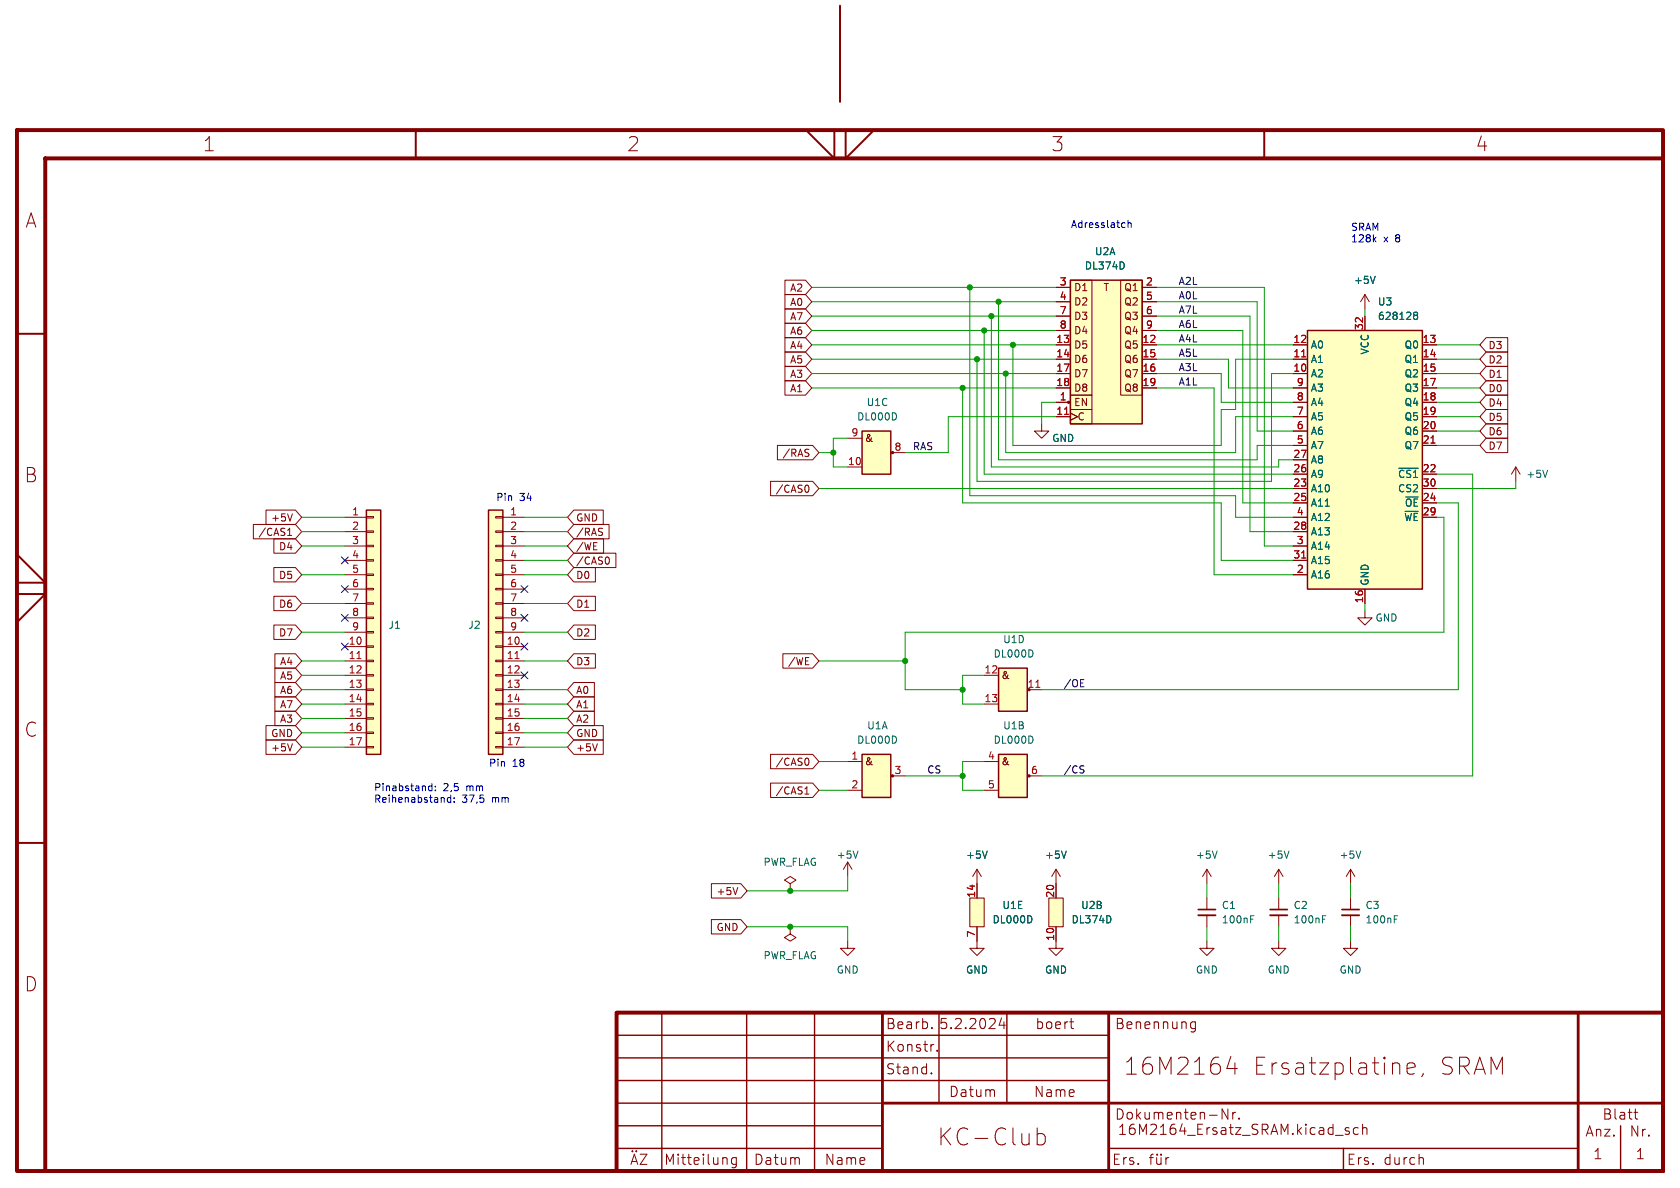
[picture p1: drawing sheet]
<svg xmlns="http://www.w3.org/2000/svg" width="297mm" height="210mm" viewBox="0 0 297 210" stroke-linecap="round" stroke-linejoin="round" font-family="sans-serif">
<path d="M3 23h291v184h-291zM8 28h286v179h-286zM109 179h185v28h-185z" fill="none" stroke="#840000" stroke-width=".7"/>
<path d="M148.5 1v17M73.5 23v5M142.5 23l5 5v-5M149.5 23v5l5-5M223.5 23v5M3 59h5M3 98l5 5h-5M3 105h5l-5 5M3 149h5" fill="none" stroke="#840000" stroke-width=".35"/>
<g fill="none" stroke="#840000" stroke-width=".18">
<path d="M138.8 52.1h3.6l1.1 1.2-1.1 1.3h-3.6zM138.8 57.1h3.6l1.1 1.3-1.1 1.3h-3.6zM138.8 54.6h3.6l1.1 1.3-1.1 1.3h-3.6zM138.8 49.5h3.6l1.1 1.3-1.1 1.3h-3.6zM138.8 59.7h3.6l1.1 1.3-1.1 1.2h-3.6zM186.7 50.8h2.5M186.7 53.3h2.5M186.7 55.9h2.5M186.7 58.4h2.5M189.2 49.5h3.8v20.4h-3.8zM198.1 49.5h3.8v20.4h-3.8zM201.9 50.8h2.6"/>
<path d="M201.9 53.3h2.6M201.9 55.9h2.6M201.9 58.4h2.6M241.3 52.1v2.5M241.3 55.9v2.5M241.3 52.1l-.8 1.2M241.3 52.1l.8 1.2M262.7 59.7h3.8v2.5h-3.8l-1.1-1.2zM137.4 78.7h6.3l1.1 1.3-1.1 1.3h-6.3zM138.8 62.2h3.6l1.1 1.3-1.1 1.3h-3.6zM138.8 64.8h3.6l1.1 1.2-1.1 1.3h-3.6zM138.8 67.3h3.6l1.1 1.3-1.1 1.3h-3.6z"/>
<path d="M142.8 79.4l.2 .1M149.9 77.5h2.5M184.1 74.9v1.3h1.3l-1.3 1.3-1.2-1.3h1.2M186.7 71.1h2.5M186.7 73.7h2.5M186.7 61h2.5M186.7 63.5h2.5M186.7 66h2.5M186.7 68.6h2.5M189.2 72.4h3.8v2.5h-3.8zM189.2 69.9h3.8v2.5h-3.8zM189.2 73l1.3 .7-1.3 .6"/>
<path d="M201.9 61h2.6M201.9 63.5h2.6M201.9 66h2.6M201.9 68.6h2.6M228.6 71.1h2.5M228.6 73.7h2.5M228.6 61h2.5M228.6 63.5h2.5M228.6 66h2.5M228.6 68.6h2.5M228.6 76.2h2.5M228.6 78.7h2.5"/>
<path d="M251.5 71.1h2.5M251.5 73.7h2.5M251.5 61h2.5M251.5 63.5h2.5M251.5 66h2.5M251.5 68.6h2.5M251.5 76.2h2.5M251.5 78.7h2.5M262.7 64.8h3.8v2.5h-3.8l-1.1-1.3zM262.7 62.2h3.8v2.6h-3.8l-1.1-1.3zM262.7 69.8h3.8v2.6h-3.8l-1.1-1.3zM262.7 74.9h3.8v2.6h-3.8l-1.1-1.3z"/>
<path d="M262.7 72.4h3.8v2.5h-3.8l-1.1-1.2zM262.7 67.3h3.8v2.6h-3.8l-1.1-1.3zM262.7 77.5h3.8v2.5h-3.8l-1.1-1.3zM44.8 92.7h7.4l1.1 1.3-1.1 1.3h-7.4zM47 90.2h5.2l1.1 1.2-1.1 1.3h-5.2zM48.4 95.2h3.8l1.1 1.3-1.1 1.3h-3.8zM50.8 94.7h.8M51 93.7l.2-.3v1.3M51.7 90.8l-.4 1.3M61 94h3.8M61 91.4h3.8M61 96.5h3.8"/>
<path d="M61 99.1h3.8M64.8 98.9h1.2v.3h-1.2zM64.8 96.4h1.2v.2h-1.2zM64.8 93.9h1.2v.2h-1.2zM64.8 91.3h1.2v.3h-1.2zM87.6 98.9h1.3v.3h-1.3zM87.6 96.4h1.3v.2h-1.3zM87.6 93.9h1.3v.2h-1.3zM87.6 91.3h1.3v.3h-1.3zM88.9 94h3.8M88.9 91.4h3.8M88.9 96.5h3.8"/>
<path d="M88.9 99.1h3.8M101.4 95.2h5.3v2.6h-5.3l-1.1-1.3zM101.4 97.8h7.5v2.5h-7.5l-1.1-1.2zM101.4 92.7h6.3v2.6h-6.3l-1.1-1.3zM101.4 90.2h5.2v2.5h-5.2l-1.1-1.3zM106.3 93.4h.2M106.4 94.1l.1 .2-.1 .3M107.3 98.5a.68 .68 0 0 1 .4 .6 .68 .68 0 0 1-.4 .6M136.2 85.1h7.5l1.1 1.3-1.1 1.2h-7.5zM142.6 85.8a.68 .68 0 0 1 .4 .6 .68 .68 0 0 1-.4 .6M142.9 80.1l.1 .2-.1 .3M149.9 82.6h2.5"/>
<path d="M157.5 80h2.5M228.6 83.8h2.5M228.6 86.4h2.5M228.6 88.9h2.5M228.6 81.3h2.5M228.6 94h2.5M228.6 91.4h2.5M228.6 96.5h2.5M228.6 99.1h2.5M251.5 83.8h2.5M251.5 86.4h2.5M251.5 88.9h2.5"/>
<path d="M251.5 91.4h2.5M268 82.6l-.8 1.2M268 82.6v2.5M268 82.6l.7 1.2M48.4 100.3h3.8l1.1 1.3-1.1 1.3h-3.8zM48.4 105.4h3.8l1.1 1.3-1.1 1.3h-3.8zM48.4 110.5h3.8l1.1 1.3-1.1 1.2h-3.8zM48.6 115.6h3.6l1.1 1.2-1.1 1.3h-3.6zM48.6 118.1h3.6l1.1 1.3-1.1 1.3h-3.6zM61 101.6h3.8M61 119.4h3.8M61 114.3h3.8"/>
<path d="M61 116.8h3.8M61 104.1h3.8M61 106.7h3.8M61 109.2h3.8M61 111.8h3.8M64.8 119.3h1.2v.2h-1.2zM64.8 116.7h1.2v.3h-1.2zM64.8 114.2h1.2v.2h-1.2zM64.8 111.6h1.2v.3h-1.2zM64.8 109.1h1.2v.2h-1.2zM64.8 106.6h1.2v.2h-1.2zM64.8 104h1.2v.3h-1.2z"/>
<path d="M64.8 101.5h1.2v.2h-1.2zM87.6 119.3h1.3v.2h-1.3zM87.6 116.7h1.3v.3h-1.3zM87.6 114.2h1.3v.2h-1.3zM87.6 111.6h1.3v.3h-1.3zM87.6 109.1h1.3v.2h-1.3zM87.6 106.6h1.3v.2h-1.3zM87.6 104h1.3v.3h-1.3zM87.6 101.5h1.3v.2h-1.3zM88.9 101.6h3.8M88.9 119.4h3.8M88.9 114.3h3.8"/>
<path d="M88.9 116.8h3.8M88.9 104.1h3.8M88.9 106.7h3.8M88.9 109.2h3.8M88.9 111.8h3.8M101.4 115.6h3.9v2.5h-3.9l-1.1-1.3zM101.4 110.5h3.9v2.5h-3.9l-1.1-1.2zM101.4 105.4h3.9v2.6h-3.9l-1.1-1.3zM101.4 100.3h3.9v2.6h-3.9l-1.1-1.3zM138.4 115.6h5.3l1.1 1.2-1.1 1.3h-5.3zM174 119.4h2.5M228.6 101.6h2.5"/>
<path d="M241.3 108v1.2h1.3l-1.3 1.3-1.3-1.3h1.3M241.3 104.1v2.6M47 128.3h5.2l1.1 1.2-1.1 1.3h-5.2zM47 130.8h5.2l1.1 1.3-1.1 1.3h-5.2zM48.6 120.6h3.6l1.1 1.3-1.1 1.3h-3.6zM48.6 123.2h3.6l1.1 1.3-1.1 1.2h-3.6zM48.6 125.7h3.6l1.1 1.3-1.1 1.3h-3.6zM51.7 131.5l-.4 1.3M61 121.9h3.8M61 124.5h3.8M61 127h3.8M61 129.5h3.8"/>
<path d="M61 132.1h3.8M64.8 132h1.2v.2h-1.2zM64.8 129.4h1.2v.3h-1.2zM64.8 126.9h1.2v.2h-1.2zM64.8 124.3h1.2v.3h-1.2zM64.8 121.8h1.2v.2h-1.2zM87.6 132h1.3v.2h-1.3zM87.6 129.4h1.3v.3h-1.3zM87.6 126.9h1.3v.2h-1.3zM87.6 124.3h1.3v.3h-1.3zM87.6 121.8h1.3v.2h-1.3zM88.9 121.9h3.8"/>
<path d="M88.9 124.5h3.8M88.9 127h3.8M88.9 129.5h3.8M88.9 132.1h3.8M101.4 128.3h5.2v2.5h-5.2l-1.1-1.3zM101.4 130.8h5.2v2.6h-5.2l-1.1-1.3zM101.4 120.6h3.7v2.6h-3.7l-1.1-1.3zM101.4 125.7h3.7v2.6h-3.7l-1.1-1.3zM101.4 123.2h3.7v2.5h-3.7l-1.1-1.2zM105.6 131.5l-.4 1.3M136.2 133.3h7.5l1.1 1.3-1.1 1.3h-7.5zM136.2 138.4h7.5l1.1 1.3-1.1 1.3h-7.5z"/>
<path d="M142.4 139.4l.2-.3v1.3M142.6 134a.68 .68 0 0 1 .4 .7 .68 .68 0 0 1-.4 .6M149.9 134.6h2.5M149.9 139.7h2.5M157.5 137.2h2.5M174 134.6h2.5M174 139.7h2.5M174 124.5h2.5M181.6 137.2h2.5M181.6 121.9h2.5M125.8 156.2h5.2l1.1 1.3-1.1 1.3h-5.2zM130.4 156.9l-.4 1.3"/>
<path d="M139.7 156.2l1-.6-1-.7-1 .7 1 .6v1.3M139.7 157.5h.1M142.3 140.4h.7M149.9 152.4l-.8 1.3M149.9 152.4v2.5M149.9 152.4l.7 1.3M171.4 158.8h2.6v5h-2.6zM172.7 153.7v5.1M172.7 153.7l-.7 1.2M172.7 153.7l.8 1.2M185.4 158.8h2.6v5h-2.6zM186.7 153.7v5.1"/>
<path d="M186.7 153.7l-.8 1.2M186.7 153.7l.8 1.2M213.4 153.7l-.8 1.2M213.4 153.7v2.5M213.4 158.8v2M213.4 153.7l.7 1.2M226.1 153.7v2.5M226.1 158.8v2M226.1 153.7l-.8 1.2M226.1 153.7l.7 1.2M238.8 153.7l-.8 1.2M238.8 153.7v2.5"/>
<path d="M238.8 158.8v2M238.8 153.7l.7 1.2M125.8 162.6h5.2l1.1 1.2-1.1 1.3h-5.2zM139.7 163.8v1.3l1 .6-1 .7-1-.7 1-.6M139.7 163.8h.1M149.9 166.4v1.2h1.2l-1.2 1.3-1.3-1.3h1.3M172.7 163.8v3.8h1.3l-1.3 1.3-1.3-1.3h1.3M177.1 179.9l-.5 1.3h1.1M186.7 163.8v3.8h1.3l-1.3 1.3-1.3-1.3h1.3M213.4 166.4v1.2h1.2l-1.2 1.3-1.3-1.3h1.3M213.4 161.8v2M226.1 166.4v1.2h1.2l-1.2 1.3-1.3-1.3h1.3"/>
<path d="M226.1 161.8v2M238.8 166.4v1.2h1.2l-1.2 1.3-1.3-1.3h1.3M238.8 161.8v2M164.7 189.7v.1M164.7 181.7v.1M165.7 185.7v.1M175.7 192.7l.1 1.1M177.5 180.6v1.2M183.4 199.4v3M189.1 180.6h.7M189.5 181.7l.3 .1M210.6 181.7l.2 .1 .5-.1"/>
<path d="M211.3 180.6v1.5a.49 .49 0 0 1-.7 .2M211.3 180.7l-.5-.1-.2 .2M216 196l1.1 1.8v-1.8M217.6 186.7l-.7 2.2h1.8M217.9 196.6v1.2M218.3 187.9v2M218.4 196.6l-.3 .1-.2 .3M219 197.7v.1M238.5 199.4l-.4-.1-.3 .3 .1 .2 .6 .2v.4h-.7M240.1 199.4l-.5-.1-.3 .4v.5l.1 .2h.7M240.9 199.5a.45 .45 0 0 1 .8 .1v.9M240.9 198.7v1.8"/>
<path d="M248.7 188.9l1.5-.3-.2-.6-.3-.1h-.5l-.3 .1-.2 .3v1.2l.2 .2 .3 .2h.5l.3-.2M251.6 189.7l-.3 .6M288.9 196.6h.6M289.1 196v1.6l.1 .1 .3 .1M111.5 205.8l.6-1.8 .6 1.8M111.7 205.3h.9M111.8 203.4v.2M112.5 203.4v.2M113.2 204h1.2l-1.2 1.8h1.2M130.2 204.7l-.5-.1-.4 .4v.5l.2 .2h.7M130.2 204.6v1.5a.49 .49 0 0 1-.8 .2M141.2 204.7l.1 1.1"/>
<path d="M183.4 200.5l.2-.1h.6l.3 .1 .3 .5v.8l-.3 .4-.3 .2h-.6l-.2-.2M203.2 204.6h.7M203.9 204l-.4 .1v.2v1.5M204.5 204.6l.1 1.1a.49 .49 0 0 0 .7 0M204.6 204v.2M205.3 204v.2M205.3 204.6v1.2M206.1 204.6v1.2M206.6 204.6l-.3 .1-.2 .3M251.4 204.6l.2 .3v.9"/>
</g>
<g fill="none" stroke="#840000" stroke-width=".25">
<path d="M189.2 49.5h12.7v25.4h-12.7zM231.1 58.4h20.4v45.7h-20.4zM152.4 76.2h5.1v7.6h-5.1zM64.8 90.2h2.5v43.2h-2.5zM86.4 90.2h2.5v43.2h-2.5zM176.5 118.1h5.1v7.6h-5.1zM152.4 133.4h5.1v7.6h-5.1zM176.5 133.4h5.1v7.6h-5.1zM117 179v28M132 179v28M144 179v28M166 179v16"/>
<path d="M178 179v16M109 183h87M109 187h87M109 191h87M109 199h47M109 195h47M286.5 199v8M109 203h47M196 203h83M237.5 203v4"/>
</g>
<path d="M156 179v28M196 179v28M279 179v28M156 195h138" fill="none" stroke="#840000" stroke-width=".5"/>
<g fill="none" stroke="#006464" stroke-width=".18">
<path d="M198.7 46.6v.7M243.1 48.8l-.4 1.3M249.9 55.5l.2 .2M249.9 55.4l.2-.2 .4 .1 .1 .2-.2 .2M250.1 55.7h.3M250.1 55.7l-.2 .3M250.4 55.7l.2 .3v.3l-.5 .2-.2-.3M158.4 73.3v.6M247.3 82.8h3.4M273.6 83.1l-.4 1.3M182.6 115.2v.6M158.4 130.4v.7"/>
<path d="M182.6 130.4v.7M151.7 150.4l-.4 1.3M174.5 150.4l-.4 1.3M188.5 150.4l-.4 1.3M215.2 150.4l-.4 1.3M227.9 150.4l-.4 1.3M240.6 150.4l-.4 1.3M182.4 162.2v.6M196.3 162.2v.6M221.1 162.5h.4M221.1 161.9h.6M233.8 162.5h.4"/>
<path d="M233.8 161.9h.6M246.5 162.5h.4M246.5 161.9h.6"/>
</g>
<g fill="#ffffc2" stroke="#ffffc2" stroke-width=".18">
<path d="M189.2 49.5h12.7v25.4h-12.7z"/>
<path d="M231.1 58.4h20.4v45.7h-20.4z"/>
<path d="M176.5 133.4h5.1v7.6h-5.1z"/>
<path d="M176.5 118.1h5.1v7.6h-5.1z"/>
<path d="M185.4 158.8h2.6v5h-2.6z"/>
<path d="M171.4 158.8h2.6v5h-2.6z"/>
<path d="M152.4 76.2h5.1v7.6h-5.1z"/>
<path d="M64.8 90.2h2.5v43.2h-2.5z"/>
<path d="M86.4 90.2h2.5v43.2h-2.5z"/>
<path d="M152.4 133.4h5.1v7.6h-5.1z"/>
</g>
<circle cx="188.9" cy="71.1" r=".2" fill="#840000" stroke="#840000" stroke-width=".18"/>
<path d="M188.2 73.2h.7M230.1 63.1h.7M253 78.3h.7M230.1 98.6h.7M63.1 116.4h.7M91 116.4h.8M183.1 121.5h.7" fill="none" stroke="#a90000" stroke-width=".18"/>
<path d="M211.8 161.8h3.1M224.5 161.8h3.1M237.2 161.8h3.1" fill="none" stroke="#840000" stroke-width=".33"/>
<path d="M211.8 160.8h3.1M224.5 160.8h3.1M237.2 160.8h3.1" fill="none" stroke="#840000" stroke-width=".3"/>
<path d="M191 121.4h.6M191 120.1h.6M191.1 135.4h.5M191.4 136l.2 .3-.2 .3" fill="none" stroke="#0f0f0f" stroke-width=".18"/>
<g fill="none" stroke="#0000c2" stroke-width=".18">
<path d="M199.4 39v1.2M199.4 39.5l.2-.1h.3l.1 .8M242.9 42.3l.4 .5M243.3 41.9l-.5 .5M75.8 139.7l.2 .1 .4-.1M76.4 138.5v1.3M76.4 139l-.4-.1-.2 .2M77 139.7v.1M77 139v.1M79.7 140.6v1.2M79.7 141h-.4l-.2 .2 .1 .6h.5M80.3 141.7v.1"/>
<path d="M80.3 141v.2"/>
</g>
<g fill="none" stroke="#009600" stroke-width=".18">
<path d="M143.5 55.9h43.2M143.5 50.8h43.2M143.5 53.3h43.2M143.5 58.4h43.2M171.4 50.8v36.8h47v3.8h10.2M174 58.4v25.4h54.6M175.3 55.9v26.7h50.8v-1.3h2.5M176.5 53.3v28h45.7v-2.6h6.4M204.5 58.4h15.2v30.5h8.9M204.5 53.3h17.7v22.9h6.4M204.5 55.9h16.5v38.1h7.6M204.5 50.8h19v45.7h5.1"/>
<path d="M241.3 54.6v1.3M143.5 68.6h43.2M143.5 61h43.2M143.5 63.5h43.2M143.5 66h43.2M149.9 77.5h-2.6v5.1h2.6M170.2 68.6v20.3h45.7v10.2h12.7M172.7 63.5v21.6h52.1v-19.1h3.8M177.8 66v14h40.6v-6.3h10.2M179.1 61v17.7h36.8v-6.3h2.5v-8.9h10.2M186.7 73.7h-19.1v6.3h-7.6M186.7 71.1h-2.6v3.8"/>
<path d="M204.5 68.6h10.1v33h14M204.5 63.5h12.7v5.1h11.4M204.5 66h11.4v5.1h12.7M204.5 61h24.1M254 76.2h7.6M254 78.7h7.6M254 68.6h7.6M254 71.1h7.6M254 61h7.6M254 63.5h7.6M254 66h7.6M254 73.7h7.6"/>
<path d="M53.3 94h7.7M53.3 91.4h7.7M53.3 96.5h7.7M92.7 99.1h7.6M92.7 94h7.6M92.7 91.4h7.6M92.7 96.5h7.6M144.8 80h2.5M144.8 86.4h83.8M254 91.4h1.3v20.4h-95.3v10.1h10.2M254 88.9h3.8v33h-73.7M254 83.8h6.3v53.4h-76.2"/>
<path d="M268 85.1v1.3h-14M53.3 119.4h7.7M53.3 116.8h7.7M53.3 101.6h7.7M53.3 111.8h7.7M53.3 106.7h7.7M92.7 116.8h7.6M92.7 101.6h7.6M92.7 111.8h7.6M92.7 106.7h7.6M144.8 116.8h15.2M174 119.4h-3.8v5.1h3.8"/>
<path d="M241.3 106.7v1.3M53.3 121.9h7.7M53.3 129.5h7.7M53.3 124.5h7.7M53.3 127h7.7M53.3 132.1h7.7M92.7 121.9h7.6M92.7 129.5h7.6M92.7 124.5h7.6M92.7 127h7.6M92.7 132.1h7.6M144.8 134.6h5.1"/>
<path d="M144.8 139.7h5.1M160 137.2h10.2M174 134.6h-3.8v5.1h3.8M149.9 154.9v2.6h-17.8M213.4 156.2v2.6M226.1 156.2v2.6M238.8 156.2v2.6M132.1 163.8h17.8v2.6M213.4 163.8v2.6M226.1 163.8v2.6M238.8 163.8v2.6"/>
</g>
<g fill="none" stroke="#000084" stroke-width=".18">
<path d="M60.4 98.5l1.2 1.2M61.6 98.5l-1.2 1.2M60.4 113.7l1.2 1.2M60.4 108.6l1.2 1.2M60.4 103.5l1.2 1.2M61.6 113.7l-1.2 1.2M61.6 108.6l-1.2 1.2M61.6 103.5l-1.2 1.2M92.1 113.7l1.2 1.2M92.1 103.5l1.2 1.2M92.1 118.8l1.2 1.2M92.1 108.6l1.2 1.2"/>
<path d="M93.3 113.7l-1.2 1.2M93.3 103.5l-1.2 1.2M93.3 118.8l-1.2 1.2M93.3 108.6l-1.2 1.2"/>
</g>
<g fill="#009600" stroke="#009600" stroke-width=".18">
<circle cx="179.1" cy="61" r=".46"/>
<circle cx="172.7" cy="63.5" r=".46"/>
<circle cx="177.8" cy="66" r=".46"/>
<circle cx="170.2" cy="137.2" r=".46"/>
<circle cx="174" cy="58.4" r=".46"/>
<circle cx="171.4" cy="50.8" r=".46"/>
<circle cx="176.5" cy="53.3" r=".46"/>
<circle cx="175.3" cy="55.9" r=".46"/>
<circle cx="170.2" cy="68.6" r=".46"/>
<circle cx="147.3" cy="80" r=".46"/>
<circle cx="160" cy="116.8" r=".46"/>
<circle cx="139.7" cy="157.5" r=".46"/>
<circle cx="170.2" cy="121.9" r=".46"/>
<circle cx="139.7" cy="163.8" r=".46"/>
</g>
<g font-size="4.2" fill="#840000">
<text x="198.5" y="190.2">16M2164</text>
<text x="221.2" y="190.2">Ersatzplatine,</text>
<text x="254.1" y="190.2">SRAM</text>
<text x="165.7" y="202.7">KC-Club</text>
</g>
<g font-size="3.5" fill="#840000">
<text x="35.8" y="27">1</text>
<text x="110.8" y="27">2</text>
<text x="185.8" y="27">3</text>
<text x="260.8" y="27">4</text>
<text x="4.4" y="40.5">A</text>
<text x="4.3" y="85.5">B</text>
<text x="4.3" y="130.5">C</text>
<text x="4.3" y="175.5">D</text>
</g>
<g font-size="2.5" fill="#840000">
<text x="156.5" y="182.1">Bearb.</text>
<text x="166" y="182.1">5.2.2024</text>
<text x="183" y="182.1">boert</text>
<text x="197" y="182.1">Benennung</text>
<text x="156.5" y="190.1">Stand.</text>
<text x="156.5" y="186.1">Konstr.</text>
<text x="167.7" y="194.1">Datum</text>
<text x="182.7" y="194.1">Name</text>
<text x="197" y="198.1">Dokumenten-Nr.</text>
<text x="197.5" y="200.8">16M2164_Ersatz_SRAM.kicad_sch</text>
<text x="280.2" y="201.1">Anz.</text>
<text x="283.2" y="198.1">Blatt</text>
<text x="288" y="201.1">Nr.</text>
<text x="117.4" y="206.1">Mitteilung</text>
<text x="133.2" y="206.1">Datum</text>
<text x="145.7" y="206.1">Name</text>
<text x="196.5" y="206.1">Ers.</text>
<text x="238" y="206.1">Ers.</text>
<text x="244.5" y="206.1">durch</text>
<text x="281.6" y="205.1">1</text>
<text x="289.1" y="205.1">1</text>
</g>
<g font-size="1.8" fill="#0000c2">
<text x="189.2" y="40.4">Adresslatch</text>
<text x="238.8" y="40.9">SRAM</text>
<text x="238.8" y="42.9">128k</text>
<text x="244.6" y="42.9">x</text>
<text x="246.8" y="42.9">8</text>
<text x="87.6" y="88.7">Pin</text>
<text x="91.8" y="88.7">34</text>
<text x="86.4" y="135.6">Pin</text>
<text x="90.6" y="135.6">18</text>
<text x="66" y="139.9">Pinabstand:</text>
<text x="66" y="142">Reihenabstand:</text>
<text x="78.3" y="139.9">2,5</text>
<text x="81.7" y="142">37,5</text>
<text x="82.5" y="139.9">mm</text>
<text x="87.1" y="142">mm</text>
</g>
<g font-size="1.8" fill="#006464">
<text x="191.7" y="47.9">DL374D</text>
<text x="193.5" y="45.3">U2A</text>
<text x="239.3" y="50.4">+5V</text>
<text x="243.5" y="54.2">U3</text>
<text x="243.5" y="56.7">628128</text>
<text x="231.6" y="64.4">A1</text>
<text x="231.6" y="61.8">A0</text>
<text x="242.2" y="62.8" transform="rotate(-90 242.2 62.8)">VCC</text>
<text x="248.2" y="61.8">Q0</text>
<text x="248.2" y="64.4">Q1</text>
<text x="153.1" y="72">U1C</text>
<text x="231.6" y="66.9">A2</text>
<text x="231.6" y="72">A4</text>
<text x="231.6" y="69.4">A3</text>
<text x="248.2" y="66.9">Q2</text>
<text x="248.2" y="69.4">Q3</text>
<text x="248.2" y="72">Q4</text>
<text x="151.4" y="74.5">DL000D</text>
<text x="231.6" y="77.1">A6</text>
<text x="231.6" y="74.5">A5</text>
<text x="248.2" y="74.5">Q5</text>
<text x="248.2" y="77.1">Q6</text>
<text x="185.9" y="78.3">GND</text>
<text x="231.6" y="82.1">A8</text>
<text x="231.6" y="79.6">A7</text>
<text x="248.2" y="79.6">Q7</text>
<text x="231.6" y="87.2">A10</text>
<text x="231.6" y="89.8">A11</text>
<text x="231.6" y="84.7">A9</text>
<text x="247.1" y="84.7">~{CS1}</text>
<text x="247.1" y="87.2">CS2</text>
<text x="248.3" y="89.8">~{OE}</text>
<text x="269.7" y="84.7">+5V</text>
<text x="231.6" y="94.8">A13</text>
<text x="231.6" y="92.3">A12</text>
<text x="248.1" y="92.3">~{WE}</text>
<text x="231.6" y="97.4">A14</text>
<text x="231.6" y="99.9">A15</text>
<text x="231.6" y="102.5">A16</text>
<text x="242.2" y="103.6" transform="rotate(-90 242.2 103.6)">GND</text>
<text x="68.6" y="111.4">J1</text>
<text x="82.7" y="111.4">J2</text>
<text x="177.3" y="113.9">U1D</text>
<text x="243.1" y="110.1">GND</text>
<text x="175.6" y="116.4">DL000D</text>
<text x="151.4" y="131.7">DL000D</text>
<text x="153.2" y="129.1">U1A</text>
<text x="175.6" y="131.7">DL000D</text>
<text x="177.3" y="129.1">U1B</text>
<text x="134.9" y="153.3">PWR_FLAG</text>
<text x="147.8" y="152">+5V</text>
<text x="170.7" y="152">+5V</text>
<text x="184.7" y="152">+5V</text>
<text x="211.3" y="152">+5V</text>
<text x="224" y="152">+5V</text>
<text x="236.7" y="152">+5V</text>
<text x="177.1" y="160.9">U1E</text>
<text x="191" y="160.9">U2B</text>
<text x="215.9" y="160.9">C1</text>
<text x="228.6" y="160.9">C2</text>
<text x="241.3" y="160.9">C3</text>
<text x="175.4" y="163.4">DL000D</text>
<text x="189.3" y="163.4">DL374D</text>
<text x="215.9" y="163.4">100nF</text>
<text x="228.6" y="163.4">100nF</text>
<text x="241.3" y="163.4">100nF</text>
<text x="134.9" y="169.8">PWR_FLAG</text>
<text x="147.8" y="172.3">GND</text>
<text x="170.7" y="172.3">GND</text>
<text x="184.7" y="172.3">GND</text>
<text x="211.3" y="172.3">GND</text>
<text x="224" y="172.3">GND</text>
<text x="236.7" y="172.3">GND</text>
</g>
<g font-size="1.8" fill="#840000">
<text x="139.6" y="51.8">A2</text>
<text x="189.8" y="51.7">D1</text>
<text x="195" y="51.7">T</text>
<text x="198.6" y="51.7">Q1</text>
<text x="139.6" y="54.3">A0</text>
<text x="139.6" y="59.4">A6</text>
<text x="139.6" y="56.8">A7</text>
<text x="189.8" y="54.2">D2</text>
<text x="189.8" y="56.8">D3</text>
<text x="189.8" y="59.3">D4</text>
<text x="198.6" y="54.2">Q2</text>
<text x="198.6" y="56.8">Q3</text>
<text x="198.6" y="59.3">Q4</text>
<text x="139.6" y="64.5">A5</text>
<text x="139.6" y="61.9">A4</text>
<text x="189.8" y="61.8">D5</text>
<text x="189.8" y="64.4">D6</text>
<text x="198.6" y="61.8">Q5</text>
<text x="198.6" y="64.4">Q6</text>
<text x="263.1" y="61.9">D3</text>
<text x="263.1" y="64.5">D2</text>
<text x="139.6" y="67">A3</text>
<text x="139.6" y="69.5">A1</text>
<text x="189.8" y="66.9">D7</text>
<text x="189.8" y="69.5">D8</text>
<text x="189.8" y="72">EN</text>
<text x="198.6" y="66.9">Q7</text>
<text x="198.6" y="69.5">Q8</text>
<text x="263.1" y="67">D1</text>
<text x="263.1" y="69.5">D0</text>
<text x="190.4" y="74.5">C</text>
<text x="263.1" y="72.1">D4</text>
<text x="263.1" y="77.2">D6</text>
<text x="263.1" y="74.6">D5</text>
<text x="138.2" y="81">/RAS</text>
<text x="152.8" y="78.3">&amp;</text>
<text x="263.1" y="79.7">D7</text>
<text x="137" y="87.3">/CAS0</text>
<text x="45.6" y="94.9">/CAS1</text>
<text x="47.8" y="92.4">+5V</text>
<text x="101.8" y="94.9">/RAS</text>
<text x="101.8" y="92.4">GND</text>
<text x="49.2" y="97.5">D4</text>
<text x="101.8" y="97.5">/WE</text>
<text x="101.8" y="100">/CAS0</text>
<text x="49.2" y="102.6">D5</text>
<text x="49.2" y="107.6">D6</text>
<text x="101.8" y="107.6">D1</text>
<text x="101.8" y="102.6">D0</text>
<text x="49.2" y="112.7">D7</text>
<text x="101.8" y="112.7">D2</text>
<text x="49.4" y="117.8">A4</text>
<text x="101.8" y="117.8">D3</text>
<text x="139.2" y="117.8">/WE</text>
<text x="49.4" y="122.9">A6</text>
<text x="49.4" y="125.4">A7</text>
<text x="49.4" y="120.3">A5</text>
<text x="101.8" y="122.9">A0</text>
<text x="101.8" y="125.4">A1</text>
<text x="176.9" y="120.3">&amp;</text>
<text x="47.8" y="130.5">GND</text>
<text x="49.4" y="128">A3</text>
<text x="101.8" y="130.5">GND</text>
<text x="101.8" y="128">A2</text>
<text x="47.8" y="133">+5V</text>
<text x="101.8" y="133">+5V</text>
<text x="137" y="135.6">/CAS0</text>
<text x="152.8" y="135.5">&amp;</text>
<text x="176.9" y="135.5">&amp;</text>
<text x="137" y="140.7">/CAS1</text>
<text x="126.6" y="158.4">+5V</text>
<text x="126.6" y="164.8">GND</text>
</g>
<g font-size="1.8" fill="#a90000">
<text x="187.3" y="50.5">3</text>
<text x="187.3" y="53.1">4</text>
<text x="202.5" y="50.5">2</text>
<text x="202.5" y="53.1">5</text>
<text x="187.3" y="55.6">7</text>
<text x="187.3" y="58.2">8</text>
<text x="202.5" y="55.6">6</text>
<text x="202.5" y="58.2">9</text>
<text x="241" y="58.5" transform="rotate(-90 241 58.5)">32</text>
<text x="186.6" y="60.7">13</text>
<text x="186.6" y="63.2">14</text>
<text x="186.6" y="65.8">17</text>
<text x="201.9" y="60.7">12</text>
<text x="201.9" y="63.2">15</text>
<text x="201.9" y="65.8">16</text>
<text x="228.6" y="65.8">10</text>
<text x="228.6" y="63.2">11</text>
<text x="228.6" y="60.7">12</text>
<text x="251.4" y="60.7">13</text>
<text x="251.4" y="63.2">14</text>
<text x="251.4" y="65.8">15</text>
<text x="186.6" y="68.3">18</text>
<text x="187.3" y="70.9">1</text>
<text x="201.9" y="68.3">19</text>
<text x="229.2" y="70.9">8</text>
<text x="229.2" y="68.3">9</text>
<text x="251.4" y="68.3">17</text>
<text x="251.4" y="70.9">18</text>
<text x="150.4" y="77.2">9</text>
<text x="186.6" y="73.4">11</text>
<text x="229.2" y="75.9">6</text>
<text x="229.2" y="73.4">7</text>
<text x="251.4" y="73.4">19</text>
<text x="251.4" y="75.9">20</text>
<text x="149.8" y="82.3">10</text>
<text x="158" y="79.8">8</text>
<text x="228.6" y="83.6">26</text>
<text x="228.6" y="81">27</text>
<text x="229.2" y="78.5">5</text>
<text x="251.4" y="78.5">21</text>
<text x="251.4" y="83.6">22</text>
<text x="228.6" y="86.1">23</text>
<text x="228.6" y="88.6">25</text>
<text x="251.4" y="88.6">24</text>
<text x="251.4" y="86.1">30</text>
<text x="62.2" y="91.2">1</text>
<text x="62.2" y="93.7">2</text>
<text x="90.1" y="91.2">1</text>
<text x="90.1" y="93.7">2</text>
<text x="228.6" y="93.7">28</text>
<text x="229.2" y="91.2">4</text>
<text x="251.4" y="91.2">29</text>
<text x="62.2" y="96.3">3</text>
<text x="62.2" y="98.8">4</text>
<text x="62.2" y="101.3">5</text>
<text x="90.1" y="96.3">3</text>
<text x="90.1" y="98.8">4</text>
<text x="90.1" y="101.3">5</text>
<text x="228.6" y="98.8">31</text>
<text x="229.2" y="101.3">2</text>
<text x="229.2" y="96.3">3</text>
<text x="62.2" y="103.9">6</text>
<text x="62.2" y="106.4">7</text>
<text x="90.1" y="103.9">6</text>
<text x="90.1" y="106.4">7</text>
<text x="241" y="106.7" transform="rotate(-90 241 106.7)">16</text>
<text x="62.2" y="109">8</text>
<text x="62.2" y="111.5">9</text>
<text x="90.1" y="109">8</text>
<text x="90.1" y="111.5">9</text>
<text x="61.6" y="114">10</text>
<text x="61.6" y="116.6">11</text>
<text x="61.6" y="119.1">12</text>
<text x="89.5" y="114">10</text>
<text x="89.5" y="116.6">11</text>
<text x="89.5" y="119.1">12</text>
<text x="173.9" y="119.1">12</text>
<text x="61.6" y="121.7">13</text>
<text x="61.6" y="124.2">14</text>
<text x="89.5" y="121.7">13</text>
<text x="89.5" y="124.2">14</text>
<text x="173.9" y="124.2">13</text>
<text x="181.6" y="121.7">11</text>
<text x="61.6" y="126.7">15</text>
<text x="61.6" y="129.3">16</text>
<text x="61.6" y="131.8">17</text>
<text x="89.5" y="126.7">15</text>
<text x="89.5" y="129.3">16</text>
<text x="89.5" y="131.8">17</text>
<text x="150.4" y="134.4">1</text>
<text x="158" y="136.9">3</text>
<text x="174.6" y="134.4">4</text>
<text x="182.2" y="136.9">6</text>
<text x="150.4" y="139.4">2</text>
<text x="174.6" y="139.4">5</text>
<text x="172.5" y="158.8" transform="rotate(-90 172.5 158.8)">14</text>
<text x="186.4" y="158.8" transform="rotate(-90 186.4 158.8)">20</text>
<text x="172.5" y="165.8" transform="rotate(-90 172.5 165.8)">7</text>
<text x="186.4" y="166.4" transform="rotate(-90 186.4 166.4)">10</text>
</g>
<g font-size="1.8" fill="#0f0f0f">
<text x="208.3" y="50.5">A2L</text>
<text x="208.3" y="53">A0L</text>
<text x="208.3" y="55.5">A7L</text>
<text x="208.3" y="58.1">A6L</text>
<text x="208.3" y="65.7">A3L</text>
<text x="208.3" y="63.2">A5L</text>
<text x="208.3" y="60.6">A4L</text>
<text x="208.3" y="68.2">A1L</text>
<text x="161.3" y="79.7">RAS</text>
<text x="188" y="121.6">/OE</text>
<text x="163.8" y="136.8">CS</text>
<text x="188" y="136.8">/CS</text>
</g>
</svg>
